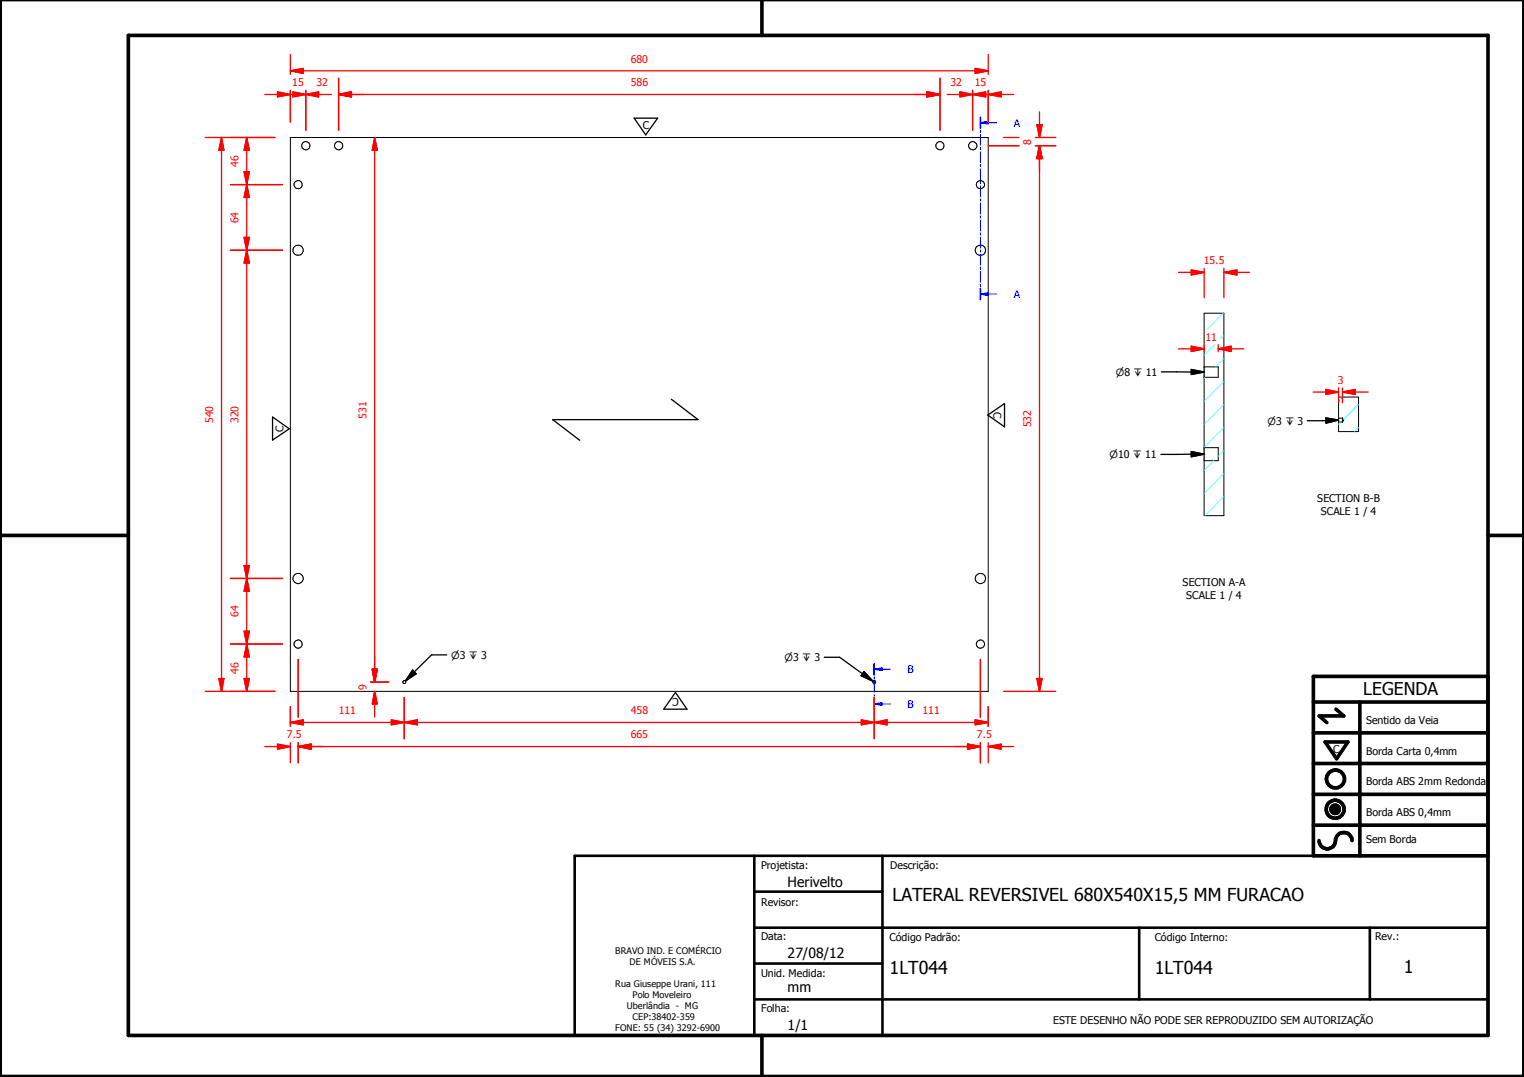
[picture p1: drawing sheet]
<svg xmlns="http://www.w3.org/2000/svg" width="297mm" height="210mm" viewBox="0 0 297 210" stroke-linecap="round" stroke-linejoin="round" font-family="sans-serif">
<g fill="none" stroke="#000" stroke-width=".19">
<path d="M56.6 26.8h136v107.9h-136zM234.7 61h3.8v39.5h-3.8zM234.7 71.5h2.7v2h-2.7M260.9 77.4h3.9v6.7h-3.9zM234.7 87.2h2.7v2.6h-2.7M260.9 81.5h.8M260.9 82.3h.8M261.7 81.5l.2 .4-.2 .4M261.7 81.5v.8M78.5 132.8l.4-.2 .2 .2v.3l-.4 .1-.2-.1zM259.4 157.6l1.6 .1zM259.4 157.7l1.6 .1z"/>
<path d="M259.4 157.8l1.6 .1zM259.4 157.9h1.6v.1zM259.4 157.9l1.6 .1h-1.5zM259.4 157.6h1.6zM259.5 158h1.5zM259.5 158l1.4 .1zM259.5 157.5l1.5 .1zM259.5 158.1h1.4zM259.5 157.4l1.5 .1zM259.5 158.1l1.4 .1zM259.5 157.3l1.4 .1zM259.6 158.2h1.3z"/>
<path d="M259.6 158.2h1.2zM259.6 157.2l1.3 .1zM259.6 158.2l1.2 .1zM259.6 157.2h1.3zM259.7 158.3h1.1zM259.7 158.3l1 .1zM259.7 157.1l1.1 .1zM259.7 157.1h1.1zM259.8 158.4h.9zM259.8 158.4h.8zM259.8 157.1h1zM259.8 157.1h.9z"/>
<path d="M259.8 158.4l.8 .1zM259.8 157l.9 .1zM259.8 157h.8zM259.9 158.5h.7zM259.9 158.5h.6zM259.9 157h.7zM260 158.5h.5zM260 158.5h.4zM260 157h.6zM260.1 158.5h.3zM260.1 158.5h.2zM260.1 156.9l.4 .1z"/>
<path d="M260.1 156.9h.3zM260.1 156.9h.2z"/>
<circle cx="58.1" cy="36" r=".8"/>
<circle cx="59.6" cy="28.4" r=".8"/>
<circle cx="66" cy="28.4" r=".8"/>
<circle cx="183.2" cy="28.4" r=".79"/>
<circle cx="189.6" cy="28.4" r=".8"/>
<circle cx="191.1" cy="36" r=".8"/>
<circle cx="58.1" cy="48.8" r="1.01"/>
<circle cx="191.1" cy="48.8" r="1"/>
<circle cx="58.1" cy="112.7" r=".99"/>
<circle cx="191.1" cy="112.7" r=".99"/>
<circle cx="58.1" cy="125.5" r=".79"/>
<circle cx="170.4" cy="132.9" r=".29"/>
<circle cx="191.1" cy="125.5" r=".8"/>
</g>
<g fill="#000">
<path d="M259.4 157.6h1.6zM259.5 157.5l1.5 .1zM259.5 157.4l1.5 .1zM259.5 157.3l1.4 .1zM259.6 157.2l1.3 .1zM259.6 157.2h1.3zM259.7 157.1l1.1 .1zM259.7 157.1h1.1zM259.8 157.1h1zM259.8 157.1h.9zM259.8 157l.9 .1zM259.8 157h.8z"/>
<path d="M259.9 157h.7zM260 157h.6zM260.1 156.9l.4 .1zM260.1 156.9h.3zM260.1 156.9h.2zM260.1 158.5h.2zM260 158.5h.4zM260.1 158.5h.3zM259.9 158.5h.6zM260 158.5h.5zM259.8 158.4l.8 .1zM259.9 158.5h.7z"/>
<path d="M259.8 158.4h.8zM259.7 158.3l1 .1zM259.8 158.4h.9zM259.6 158.2l1.2 .1zM259.7 158.3h1.1zM259.6 158.2h1.2zM259.5 158.1l1.4 .1zM259.6 158.2h1.3zM259.5 158l1.4 .1zM259.5 158.1h1.4zM259.4 157.9l1.6 .1h-1.5zM259.5 158h1.5z"/>
<path d="M259.4 157.6l1.6 .1zM259.4 157.7l1.6 .1zM259.4 157.8l1.6 .1zM259.4 157.9h1.6v.1z"/>
</g>
<g fill="none" stroke="#000" stroke-width=".71">
<path d="M148.5 0v6.9M297 -.1v209.9h-297v-209.9M25 6.9h265v194.9h-265zM0 104.4h25M290 104.4h7M256 136.8h34M260.4 138.2l1.5 1.3h-4.8l1.5 1.3M265 136.8v30M290 131.8h-34v35h34M256 154.8h34M256 148.8h34M256 142.8h34"/>
<path d="M258.3 144.6h4.4l-2.2 3.3zM256 160.8h34M257.1 163.8a1.62 1.62 0 0 0 1.8 1.6 1.62 1.62 0 0 0 1.4-1.9 1.63 1.63 0 0 1 1.7-1.2 1.63 1.63 0 0 1 1.5 1.5M148.5 201.8v8"/>
<circle cx="260.2" cy="157.7" r="1.76"/>
<circle cx="260.2" cy="157.7" r=".82"/>
<circle cx="260.3" cy="151.8" r="1.76"/>
</g>
<path d="M112 166.8h178v35h-178zM147 173.8h25M147 166.8v35M172 166.8v35M147 194.8h143M147 180.8h143M147 187.8h25M222 180.8v14M267 180.8v14" fill="none" stroke="#000" stroke-width=".51"/>
<g fill="none" stroke="#00f" stroke-width=".19">
<path d="M191.1 22.9v2.1M191.1 25.4v.4M191.1 26.2v2.1M191.1 28.7v.5M191.1 29.5v2.2M191.1 32v.5M191.1 32.9v2.1M191.1 35.4v.4M191.1 36.2v2.2M191.1 38.7v.5M191.1 39.5v2.2M191.1 23.9h1.5"/>
<path d="M191.1 42v.5M191.1 42.9v2.1M191.1 45.4v.4M191.1 46.2v2.1M191.1 48.7v.5M191.1 49.6v2.1M191.1 52.1v.4M191.1 52.9v2.1M191.1 55.4v.4M191.1 56.2v2.2"/>
</g>
<path d="M191.1 22.9v2.1M191.1 56.2v2.2" fill="none" stroke="#00f" stroke-width=".3"/>
<path d="M191.1 23.9l1.5-.2v.5z" fill="#00f"/>
<path d="M191.1 23.9l1.5-.2v.5zM192.6 23.9h1.7M191.1 57.3h1.5" fill="none" stroke="#00f" stroke-width=".19"/>
<path d="M191.1 57.3l1.5-.2v.5z" fill="#00f"/>
<path d="M191.1 57.3l1.5-.2v.5zM192.6 57.3h1.7M170.4 129.3v2.2M170.4 131.9v.5M170.4 132.7v2.2M170.4 135.3v.5M170.4 136.1v2.2M170.4 130.4h1.5" fill="none" stroke="#00f" stroke-width=".19"/>
<path d="M234.9 73.5l-.2 .2M236.7 67.2l-2 2M238.4 61l-3 3.1M238.5 78.8l-3.8 3.9M238.5 74.3l-3.8 3.9M238.5 69.8l-1.6 1.7M238.5 65.4l-.5 .5M236.6 89.8l-1.9 1.9M238.5 96.8l-3.6 3.7M238.5 92.3l-3.8 3.9M238.5 87.8l-1.1 1.1M238.5 83.3l-3.8 3.9" fill="none" stroke="#0ff" stroke-width=".19"/>
<path d="M170.4 129.3v2.2M170.4 136.1v2.2" fill="none" stroke="#00f" stroke-width=".3"/>
<path d="M170.4 130.4l1.5-.2v.5z" fill="#00f"/>
<path d="M170.4 130.4l1.5-.2v.5zM170.4 137.2h1.5M171.9 130.4h1.7" fill="none" stroke="#00f" stroke-width=".19"/>
<path d="M170.4 137.2l1.5-.3v.6z" fill="#00f"/>
<path d="M170.4 137.2l1.5-.3v.6zM171.9 137.2h1.7" fill="none" stroke="#00f" stroke-width=".19"/>
<path d="M261.7 77.4l-.8 .8M264.8 78.8l-3 3M261.4 82.3l-.5 .4M264.8 83.3l-.8 .8" fill="none" stroke="#0ff" stroke-width=".19"/>
<path d="M54.1 18.4h2.5" fill="none" stroke="#f00" stroke-width=".25"/>
<path d="M54.1 17.9l2.5 .5-2.5 .5z" fill="#f00"/>
<path d="M54.1 17.9l2.5 .5-2.5 .5zM59.6 18.4h2.5" fill="none" stroke="#f00" stroke-width=".25"/>
<path d="M59.6 18.4l2.5-.5v1z" fill="#f00"/>
<path d="M51.6 18.4h2.5M56.6 17.6v6.2M57.1 18.4h2.5M59.6 18.4l2.5-.5v1zM59.6 17.6v7.8M62.1 18.4h2.5" fill="none" stroke="#f00" stroke-width=".25"/>
<path d="M57.1 17.9l2.5 .5-2.5 .5z" fill="#f00"/>
<path d="M57.1 17.9l2.5 .5-2.5 .5zM66 18.4h2.5" fill="none" stroke="#f00" stroke-width=".25"/>
<path d="M66 18.4l2.5-.5v1z" fill="#f00"/>
<path d="M54.6 18.4h2.5M59.6 17.6v7.8M66 18.4l2.5-.5v1zM66 18.4h5M66 15.2v10.2" fill="none" stroke="#f00" stroke-width=".25"/>
<path d="M66 18.4l2.5-.5v1z" fill="#f00"/>
<path d="M66 18.4l2.5-.5v1zM180.7 18.4h2.5" fill="none" stroke="#f00" stroke-width=".25"/>
<path d="M180.7 17.9l2.5 .5-2.5 .5z" fill="#f00"/>
<path d="M66 15.2v10.2M68.5 18.4h114.7M180.7 17.9l2.5 .5-2.5 .5zM183.2 15.2v10.2" fill="none" stroke="#f00" stroke-width=".25"/>
<path d="M180.7 17.9l2.5 .5-2.5 .5z" fill="#f00"/>
<path d="M180.7 17.9l2.5 .5-2.5 .5zM189.6 18.4h2.5" fill="none" stroke="#f00" stroke-width=".25"/>
<path d="M189.6 18.4l2.5-.5v1z" fill="#f00"/>
<path d="M178.2 18.4h2.5M183.2 15.2v10.2M187.1 18.4h2.5M189.6 18.4l2.5-.5v1zM189.6 17.6v7.8M192.1 18.4h2.5" fill="none" stroke="#f00" stroke-width=".25"/>
<path d="M187.1 17.9l2.5 .5-2.5 .5z" fill="#f00"/>
<path d="M187.1 17.9l2.5 .5-2.5 .5zM192.6 18.4h2.5" fill="none" stroke="#f00" stroke-width=".25"/>
<path d="M192.6 18.4l2.5-.5v1z" fill="#f00"/>
<path d="M56.6 13.8h2.5M184.6 18.4h2.5M189.6 17.6v7.8M192.6 18.4l2.5-.5v1zM192.6 17.6v6.2M195.1 18.4h2.5" fill="none" stroke="#f00" stroke-width=".25"/>
<path d="M56.6 13.8l2.5-.5v1z" fill="#f00"/>
<path d="M56.6 13.8l2.5-.5v1zM190.1 13.8h2.5" fill="none" stroke="#f00" stroke-width=".25"/>
<path d="M190.1 13.3l2.5 .5-2.5 .5z" fill="#f00"/>
<path d="M56.6 10.6v3.9M56.6 17.6v6.2M59.1 13.8h131M190.1 13.3l2.5 .5-2.5 .5zM192.6 10.6v3.9M192.6 17.6v6.2M48.1 132.2v2.5" fill="none" stroke="#f00" stroke-width=".25"/>
<path d="M47.6 132.2h1l-.5 2.5z" fill="#f00"/>
<path d="M47.6 132.2h1l-.5 2.5zM48.1 125.5v2.5" fill="none" stroke="#f00" stroke-width=".25"/>
<path d="M48.1 125.5l.5 2.5h-1z" fill="#f00"/>
<path d="M44.9 134.7h8.7M44.9 125.5h10.2M48.1 125.5l.5 2.5h-1zM48.1 123v2.5M48.1 128v4.2" fill="none" stroke="#f00" stroke-width=".25"/>
<path d="M47.6 123h1l-.5 2.5z" fill="#f00"/>
<path d="M48.1 112.7v2.5M47.6 123h1l-.5 2.5z" fill="none" stroke="#f00" stroke-width=".25"/>
<path d="M48.1 112.7l.5 2.5h-1z" fill="#f00"/>
<path d="M44.9 112.7h10.2M48.1 112.7l.5 2.5h-1zM48.1 110.2v2.5M48.1 115.2v7.8M44.9 125.5h10.2" fill="none" stroke="#f00" stroke-width=".25"/>
<path d="M47.6 110.2h1l-.5 2.5z" fill="#f00"/>
<path d="M48.1 48.8v2.5M47.6 110.2h1l-.5 2.5z" fill="none" stroke="#f00" stroke-width=".25"/>
<path d="M48.1 48.8l.5 2.5h-1z" fill="#f00"/>
<path d="M44.9 48.8h10.2M48.1 48.8l.5 2.5h-1zM48.1 46.3v2.5M48.1 51.3v58.9M44.9 112.7h10.2" fill="none" stroke="#f00" stroke-width=".25"/>
<path d="M47.6 46.3h1l-.5 2.5z" fill="#f00"/>
<path d="M48.1 36v2.5M47.6 46.3h1l-.5 2.5z" fill="none" stroke="#f00" stroke-width=".25"/>
<path d="M48.1 36l.5 2.5h-1z" fill="#f00"/>
<path d="M44.9 36h10.2M48.1 36l.5 2.5h-1zM48.1 33.5v2.5M48.1 38.5v7.8M44.9 48.8h10.2" fill="none" stroke="#f00" stroke-width=".25"/>
<path d="M47.6 33.5h1l-.5 2.5z" fill="#f00"/>
<path d="M47.6 33.5h1l-.5 2.5zM48.1 26.8v2.5" fill="none" stroke="#f00" stroke-width=".25"/>
<path d="M48.1 26.8l.5 2.5h-1z" fill="#f00"/>
<path d="M44.9 26.8h8.7M44.9 36h10.2M48.1 26.8l.5 2.5h-1zM48.1 29.3v4.2M43.2 132.2v2.5" fill="none" stroke="#f00" stroke-width=".25"/>
<path d="M42.7 132.2h.9l-.4 2.5z" fill="#f00"/>
<path d="M43.2 26.8v2.5M42.7 132.2h.9l-.4 2.5z" fill="none" stroke="#f00" stroke-width=".25"/>
<path d="M43.2 26.8l.4 2.5h-.9z" fill="#f00"/>
<path d="M40 26.8h13.6M43.2 26.8l.4 2.5h-.9zM43.2 29.3v102.9M40 134.7h13.6M202.6 132.2v2.5" fill="none" stroke="#f00" stroke-width=".25"/>
<path d="M202.1 132.2h1l-.5 2.5z" fill="#f00"/>
<path d="M202.6 28.4v2.5M202.1 132.2h1l-.5 2.5z" fill="none" stroke="#f00" stroke-width=".25"/>
<path d="M202.6 28.4l.5 2.5h-1z" fill="#f00"/>
<path d="M192.6 28.4h6M201.8 28.4h4M202.6 28.4l.5 2.5h-1zM202.6 28.4v103.8M195.6 134.7h10.2" fill="none" stroke="#f00" stroke-width=".25"/>
<path d="M202.6 28.4l.5 2.5h-1z" fill="#f00"/>
<path d="M202.6 28.4l.5 2.5h-1zM202.6 24.3v2.5" fill="none" stroke="#f00" stroke-width=".25"/>
<path d="M202.1 24.3h1l-.5 2.5z" fill="#f00"/>
<path d="M192.6 28.4h6M195.6 26.8h3M201.8 26.8h4M201.8 28.4h4M202.1 24.3h1l-.5 2.5zM202.6 21.8v2.5M202.6 30.9v2.5M54.1 145.5h2.5" fill="none" stroke="#f00" stroke-width=".25"/>
<path d="M54.1 145l2.5 .5-2.5 .5z" fill="#f00"/>
<path d="M54.1 145l2.5 .5-2.5 .5zM58.1 145.5h2.5" fill="none" stroke="#f00" stroke-width=".25"/>
<path d="M58.1 145.5l2.5-.5v1z" fill="#f00"/>
<path d="M56.6 137.7v3.9M58.1 128.5v11.3M51.6 145.5h2.5M56.6 144.7v4M58.1 145.5l2.5-.5v1zM58.1 145.5h5M58.1 144.7v4" fill="none" stroke="#f00" stroke-width=".25"/>
<path d="M58.1 145.5l2.5-.5v1z" fill="#f00"/>
<path d="M58.1 145.5l2.5-.5v1zM188.6 145.5h2.5" fill="none" stroke="#f00" stroke-width=".25"/>
<path d="M188.6 145l2.5 .5-2.5 .5z" fill="#f00"/>
<path d="M58.1 128.5v11.3M191.1 128.5v11.3M58.1 144.7v4M60.6 145.5h130.5M188.6 145l2.5 .5-2.5 .5zM191.1 144.7v4" fill="none" stroke="#f00" stroke-width=".25"/>
<path d="M188.6 145l2.5 .5-2.5 .5z" fill="#f00"/>
<path d="M188.6 145l2.5 .5-2.5 .5zM192.6 145.5h2.5" fill="none" stroke="#f00" stroke-width=".25"/>
<path d="M192.6 145.5l2.5-.5v1z" fill="#f00"/>
<path d="M191.1 128.5v11.3M192.6 137.7v3.9M56.6 140.8h2.5M186.1 145.5h2.5M191.1 144.7v4M192.6 145.5l2.5-.5v1zM192.6 144.7v4M195.1 145.5h2.5" fill="none" stroke="#f00" stroke-width=".25"/>
<path d="M56.6 140.8l2.5-.5v1z" fill="#f00"/>
<path d="M56.6 140.8l2.5-.5v1zM76.3 140.8h2.5" fill="none" stroke="#f00" stroke-width=".25"/>
<path d="M76.3 140.3l2.5 .5-2.5 .5z" fill="#f00"/>
<path d="M56.6 137.7v3.9M78.8 135.9v8.1M59.1 140.8h17.2M76.3 140.3l2.5 .5-2.5 .5zM78.8 140.8h2.5" fill="none" stroke="#f00" stroke-width=".25"/>
<path d="M78.8 140.8l2.5-.5v1z" fill="#f00"/>
<path d="M78.8 140.8l2.5-.5v1zM167.9 140.8h2.5" fill="none" stroke="#f00" stroke-width=".25"/>
<path d="M167.9 140.3l2.5 .5-2.5 .5z" fill="#f00"/>
<path d="M78.8 135.9v8.1M170.4 135.9v8.1M81.3 140.8h86.6M167.9 140.3l2.5 .5-2.5 .5zM170.4 140.8h2.5" fill="none" stroke="#f00" stroke-width=".25"/>
<path d="M170.4 140.8l2.5-.5v1z" fill="#f00"/>
<path d="M170.4 140.8l2.5-.5v1zM190.1 140.8h2.5" fill="none" stroke="#f00" stroke-width=".25"/>
<path d="M190.1 140.3l2.5 .5-2.5 .5z" fill="#f00"/>
<path d="M73 134.7v2.5M170.4 135.9v8.1M192.6 137.7v3.9M172.9 140.8h17.2M190.1 140.3l2.5 .5-2.5 .5z" fill="none" stroke="#f00" stroke-width=".25"/>
<path d="M73 134.7l.5 2.5h-.9z" fill="#f00"/>
<path d="M73 134.7l.5 2.5h-.9zM73 130.4v2.5" fill="none" stroke="#f00" stroke-width=".25"/>
<path d="M72.6 130.4h.9l-.5 2.5z" fill="#f00"/>
<path d="M72.2 132.9h3.6M72.6 130.4h.9l-.5 2.5zM73 127.9v5M73 137.2v2.5" fill="none" stroke="#f00" stroke-width=".25"/>
<path d="M72.6 130.4h.9l-.5 2.5z" fill="#f00"/>
<path d="M73 26.8v2.5M72.6 130.4h.9l-.5 2.5z" fill="none" stroke="#f00" stroke-width=".25"/>
<path d="M73 26.8l.5 2.5h-.9z" fill="#f00"/>
<path d="M73 26.8l.5 2.5h-.9zM73 29.3v101.1M238.5 53.1h2.6M72.2 132.9h3.6" fill="none" stroke="#f00" stroke-width=".25"/>
<g fill="none" stroke="#000" stroke-width=".25">
<path d="M123.6 23h4.6l-2.3 3.3zM130.8 77.8l5.3 4h-28.4l5.3 4M226.4 72.5h8.3M232.2 72l2.5 .5-2.5 .5zM53.1 81.3l3.3 2.3-3.3 2.2zM192.5 80.9l3.3-2.2v4.5zM232.2 88l2.5 .5-2.5 .5zM234.7 88.5l-8.4 .1M80.4 130.6l.7 .7-2.1 1.4zM87.1 127.6h-3l-5.1 5.1M131.7 135l2.2 3.2h-4.5zM160.7 128.1h3l6.4 4.7"/>
<path d="M168.4 130.9l1.7 1.9-2.3-1.1z"/>
</g>
<path d="M232.2 72l2.5 .5-2.5 .5zM232.2 88l2.5 .5-2.5 .5zM80.4 130.6l.7 .7-2.1 1.4zM168.4 130.9l1.7 1.9-2.3-1.1z" fill="#000"/>
<path d="M238.5 53.1l2.6-.5v1z" fill="#f00"/>
<path d="M232.2 53.1h2.5M238.5 53.1l2.6-.5v1z" fill="none" stroke="#f00" stroke-width=".25"/>
<path d="M232.2 52.6l2.5 .5-2.5 .5z" fill="#f00"/>
<path d="M229.7 53.1h2.5M232.2 52.6l2.5 .5-2.5 .5zM234.7 52.3v5.7M238.5 52.3v5.7M241.1 53.1h2.4M232.2 68h2.5" fill="none" stroke="#f00" stroke-width=".25"/>
<path d="M232.2 67.5l2.5 .5-2.5 .5z" fill="#f00"/>
<path d="M232.2 67.5l2.5 .5-2.5 .5zM237.4 68h2.5" fill="none" stroke="#f00" stroke-width=".25"/>
<path d="M237.4 68l2.5-.5v1z" fill="#f00"/>
<path d="M229.7 68h2.5M234.7 67.2v1.3M237.4 68l2.5-.5v1zM237.4 67.2v1.3M239.9 68h2.5M258.4 76.4h2.5" fill="none" stroke="#f00" stroke-width=".25"/>
<path d="M258.4 81.4l2.5 .5-2.5 .6zM260.9 81.9l-6.1 .1" fill="none" stroke="#000" stroke-width=".25"/>
<path d="M258.4 81.4l2.5 .5-2.5 .6z" fill="#000"/>
<path d="M258.4 75.9l2.5 .5-2.5 .5z" fill="#f00"/>
<path d="M258.4 75.9l2.5 .5-2.5 .5zM261.7 76.4h2.5" fill="none" stroke="#f00" stroke-width=".25"/>
<path d="M261.7 76.4l2.5-.5v1z" fill="#f00"/>
<path d="M255.9 76.4h2.5M260.9 75.6v2.9M261.7 76.4l2.5-.5v1zM261.7 75.6v2.9M264.2 76.4h2.5" fill="none" stroke="#f00" stroke-width=".25"/>
<g font-size="3.5">
<text x="173.9" y="175.7">LATERAL REVERSIVEL 680X540X15,5 MM FURACAO</text>
<text x="173.4" y="189.7">1LT044</text>
<text x="225.1" y="189.7">1LT044</text>
<text x="273.6" y="189.7">1</text>
</g>
<text font-size="3.4" x="265.7" y="135.4">LEGENDA</text>
<g font-size="2.7">
<text x="153.5" y="172.8">Herivelto</text>
<text x="153.5" y="186.6">27/08/12</text>
<text x="153.5" y="193.4">mm</text>
<text x="153.5" y="200.8">1/1</text>
</g>
<g font-size="2.1" fill="#f00">
<text x="57" y="16.8">15</text>
<text x="61.7" y="16.8">32</text>
<text x="123" y="16.8">586</text>
<text x="123" y="12.2">680</text>
<text x="185.3" y="16.8">32</text>
<text x="190" y="16.8">15</text>
<text x="201" y="28.2" transform="rotate(-90 201 28.2)">8</text>
<text x="46.5" y="32.6" transform="rotate(-90 46.5 32.6)">46</text>
<text x="46.5" y="43.5" transform="rotate(-90 46.5 43.5)">64</text>
<text x="234.7" y="51.5">15.5</text>
<text x="234.9" y="66.4">11</text>
<text x="260.8" y="74.8">3</text>
<text x="41.6" y="82.5" transform="rotate(-90 41.6 82.5)">540</text>
<text x="46.5" y="82.5" transform="rotate(-90 46.5 82.5)">320</text>
<text x="71.5" y="81.6" transform="rotate(-90 71.5 81.6)">531</text>
<text x="201" y="83.3" transform="rotate(-90 201 83.3)">532</text>
<text x="46.5" y="120.3" transform="rotate(-90 46.5 120.3)">64</text>
<text x="46.5" y="131.3" transform="rotate(-90 46.5 131.3)">46</text>
<text x="71.5" y="134.4" transform="rotate(-90 71.5 134.4)">9</text>
<text x="55.9" y="143.9">7.5</text>
<text x="66" y="139.2">111</text>
<text x="122.9" y="143.9">665</text>
<text x="123" y="139.1">458</text>
<text x="179.8" y="139.2">111</text>
<text x="190.4" y="143.9">7.5</text>
</g>
<g font-size="2.1">
<text x="125.3" y="25.2">C</text>
<text x="193.7" y="80.3" transform="rotate(90 193.7 80.3)">C</text>
<text x="55.3" y="84.2" transform="rotate(-90 55.3 84.2)">C</text>
<text x="256.7" y="97.9">SECTION B-B</text>
<text x="257.5" y="100.3">SCALE 1 / 4</text>
<text x="230.5" y="114.2">SECTION A-A</text>
<text x="231.2" y="116.7">SCALE 1 / 4</text>
<text x="132.3" y="136.1" transform="rotate(180 132.3 136.1)">C</text>
<text x="266.3" y="141.1">Sentido da Veia</text>
<text x="259.8" y="146.7">C</text>
<text x="266.3" y="147.2">Borda Carta 0,4mm</text>
<text x="266.3" y="153.1">Borda ABS 2mm Redonda</text>
<text x="266.3" y="159">Borda ABS 0,4mm</text>
<text x="266.3" y="164.4">Sem Borda</text>
<text x="148.4" y="169.3">Projetista:</text>
<text x="173.5" y="169.5">Descrição:</text>
<text x="148.4" y="176.6">Revisor:</text>
<text x="148.4" y="183.2">Data:</text>
<text x="173.4" y="183.3">Código Padrão:</text>
<text x="225.1" y="183.3">Código Interno:</text>
<text x="268" y="183.2">Rev.:</text>
<text x="148.4" y="190.5">Unid. Medida:</text>
<text x="148.4" y="197.2">Folha:</text>
<text x="205.3" y="199.5">ESTE DESENHO NÃO PODE SER REPRODUZIDO SEM AUTORIZAÇÃO</text>
</g>
<g font-size="2.1" fill="#00f">
<text x="197.6" y="24.7">A</text>
<text x="197.6" y="58.1">A</text>
<text x="176.9" y="131.2">B</text>
<text x="176.9" y="138">B</text>
</g>
<g font-size="1.9">
<text x="217.5" y="73.3">⌀8 ↧ 11</text>
<text x="247.1" y="82.8">⌀3 ↧ 3</text>
<text x="216.2" y="89.3">⌀10 ↧ 11</text>
<text x="87.9" y="128.4">⌀3 ↧ 3</text>
<text x="152.9" y="128.9">⌀3 ↧ 3</text>
</g>
<g font-size="1.8">
<text x="119.9" y="186">BRAVO IND. E COMÉRCIO</text>
<text x="122.7" y="188.1">DE MÓVEIS S.A.</text>
<text x="119.9" y="192.4">Rua Giuseppe Urani, 111</text>
<text x="122.2" y="196.7">Uberlândia - MG</text>
<text x="123.3" y="194.6">Polo Moveleiro</text>
<text x="119.9" y="201">FONE: 55 (34) 3292-6900</text>
<text x="123.3" y="198.8">CEP:38402-359</text>
</g>
</svg>
